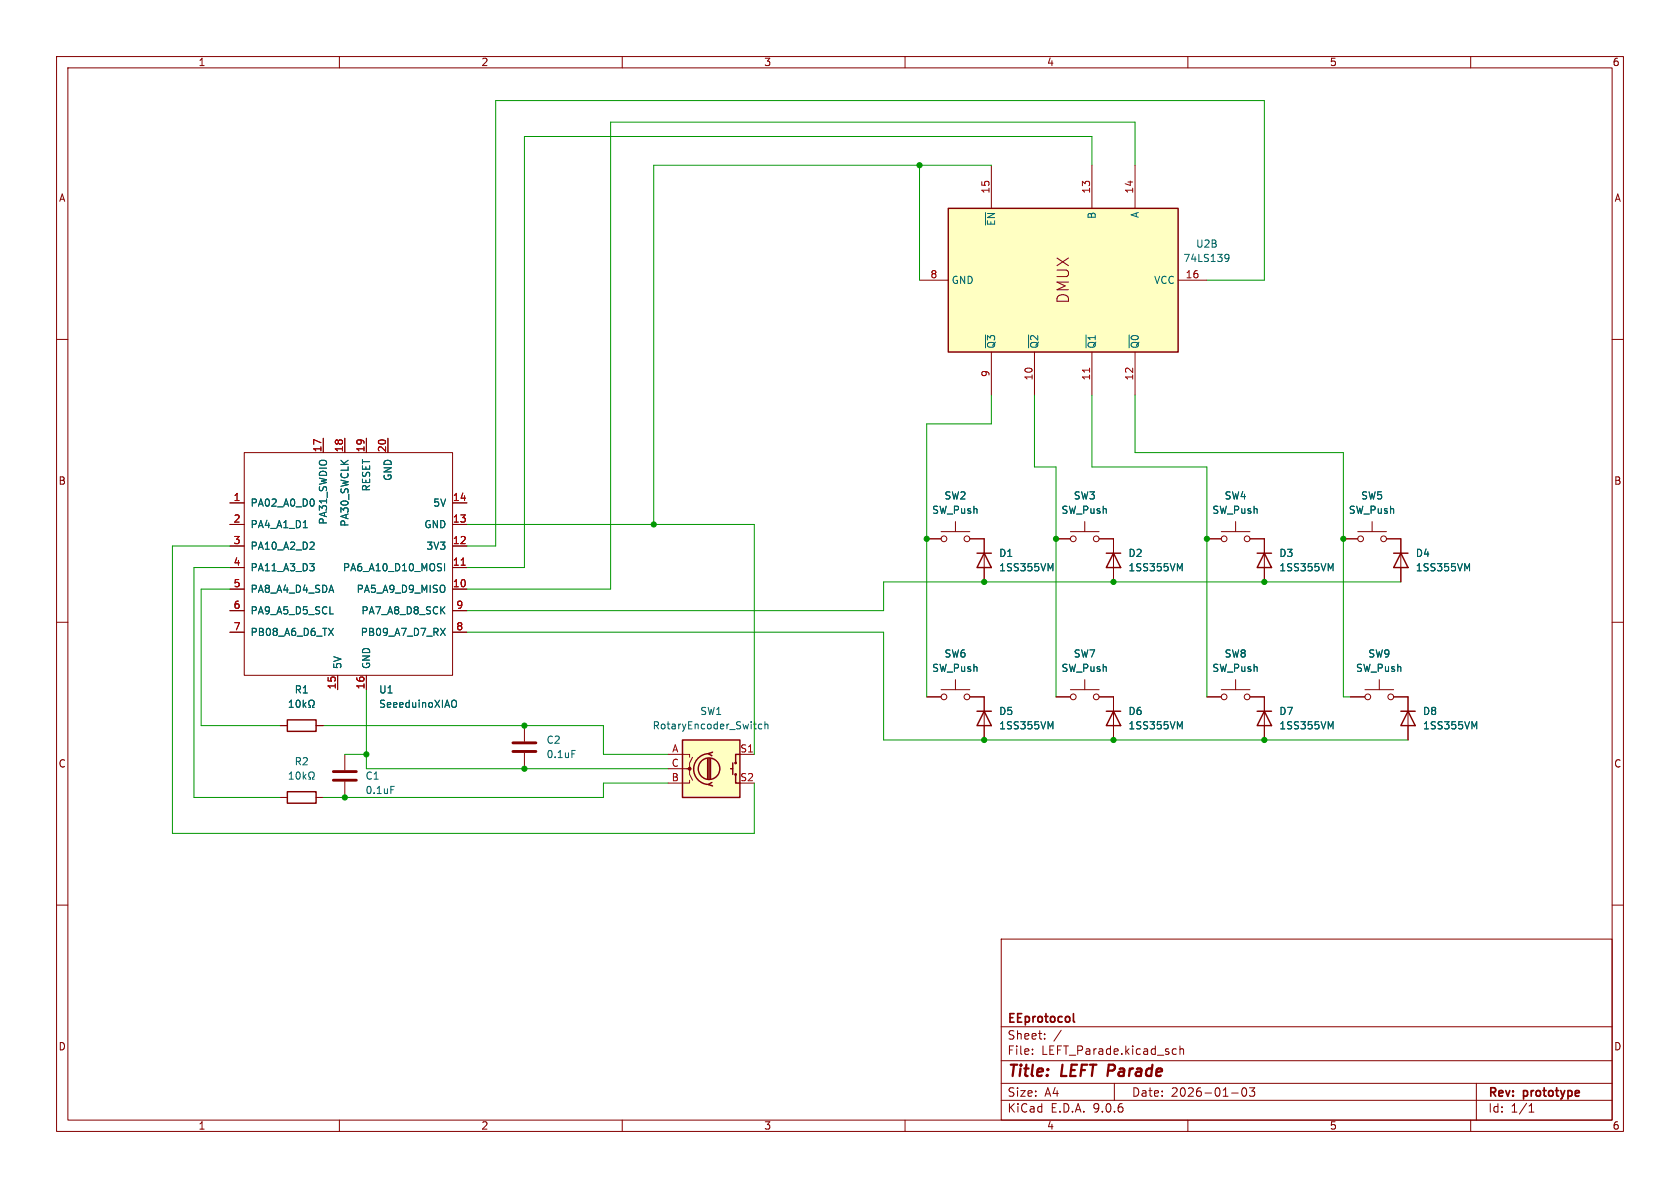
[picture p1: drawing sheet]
<svg xmlns="http://www.w3.org/2000/svg" width="297mm" height="210mm" viewBox="0 0 297 210" stroke-linecap="round" stroke-linejoin="round" font-family="sans-serif">
<g fill="none" stroke="#840000" stroke-width=".18">
<path d="M10 10h277v190h-277zM12 12h273v186h-273zM60 10v2M110 10v2M160 10v2M210 10v2M260 10v2M10 60h2M285 60h2M223.5 95.3v7.6M10 110h2M285 110h2"/>
<path d="M61 133.4v2.7M61 138.2v2.8M174 123.2v7.6M10 160h2M177 166h108v32h-108zM285 160h2M60 198v2M110 198v2M160 198v2M177 194.5h108M177 191.5h108M177 187.5h108"/>
<path d="M177 181.5h108M182.5 186.3v.1M182.5 185.5v.1M184.7 183.6v.1M184.7 182.8v.1M187.6 182.1l-1.3 2M197 191.5v3M207.5 185.4l.5 .1M208 186.3l-.5 .1M208.6 185.5l.2-.1 .4 .1v.9M208.6 184.9v1.5M210 198v2"/>
<path d="M217.7 193.2h1.2M219.7 192.4l.2-.1a.81 .81 0 0 1 .6 .6 .81 .81 0 0 1-.3 .8l-.2 .1a.81 .81 0 0 1-.3-1.4zM220.9 192.3h.9l-.5 .6 .4 .1v.7l-.2 .1h-.4l-.2-.1M260 198v2M261 191.5v6.5M270.3 196.6h.9M270.5 195.5h-.2M270.7 195.1v1.5"/>
</g>
<path d="M189.8 179.2v1.3l.2 .2" fill="none" stroke="#840000" stroke-width=".3"/>
<path d="M222.2 97.8h2.6M223.5 97.8l1.3 2.5h-2.6zM172.7 125.7h2.6M174 125.7l1.3 2.6h-2.6z" fill="none" stroke="#840000" stroke-width=".25"/>
<path d="M235.2 100.5l.5-.9v1.3M69.1 139h.6M185.7 128.5l.4-.9v1.2" fill="none" stroke="#006464" stroke-width=".18"/>
<path d="M58.9 136.4h4.1M58.9 137.9h4.1" fill="none" stroke="#840000" stroke-width=".51"/>
<path d="M120.6 130.8h10.2v10.2h-10.2z" fill="#ffffc2"/>
<g fill="none" stroke="#840000" stroke-width=".25">
<path d="M50.8 127.3h5.1v2h-5.1zM50.8 140h5.1v2h-5.1zM120.6 130.8h10.2v10.2h-10.2zM125.1 134.1v3.6M125.3 133.2a2.73 2.73 0 0 0-2.7 2.8 2.73 2.73 0 0 0 2.7 2.7M125.3 134.1v3.6M125.6 134.1v3.6M125.9 138.3l-.7 .4 .8 .2M126 133l-.8 .2 .7 .4M129.2 135.9h.3M129.5 134.9v2M130 136.9v1.5h.8"/>
<path d="M130.8 133.4h-.8v1.5"/>
<circle cx="125.3" cy="135.9" r="1.9"/>
<circle cx="130" cy="134.9" r=".13"/>
<circle cx="130" cy="136.9" r=".13"/>
</g>
<g fill="none" stroke="#840000" stroke-width=".18">
<path d="M57.1 77.5v2.5M61 77.5v2.5M64.8 77.5v2.5M68.6 77.5v2.5M40.6 88.9h2.6M40.6 92.7h2.6M40.6 96.5h2.6M43.2 80h36.8v39.4h-36.8zM80 88.9h2.5M80 92.7h2.5M80 96.5h2.5M163.8 95.3h2.6"/>
<path d="M166.4 94h5M168.9 92.2v1.8M171.4 95.3h2.6M186.7 95.3h2.5M189.2 94h5.1M191.8 92.2v1.8M194.3 95.3h2.5M237.5 95.3h2.5M240 94h5.1M242.6 92.2v1.8M245.1 95.3h2.5M40.6 100.3h2.6"/>
<path d="M40.6 104.1h2.6M40.6 108h2.6M40.6 111.8h2.6M59.7 119.4v2.5M64.8 119.4v2.5M80 100.3h2.5M80 104.1h2.5M80 108h2.5M80 111.8h2.5M49.5 128.3h1.3M55.9 128.3h1.2M92.7 128.3v2.8"/>
<path d="M92.7 133.1v2.8M118.1 133.4h3.8v.5M118.1 135.9h3.8v1l.5 1M121.9 137.9v.5h-3.8M122.4 133.9l-.5 1v1h-.5M130.8 133.4h2.5M163.8 123.2h2.6M166.4 121.9h5M168.9 120.1v1.8M171.4 123.2h2.6M49.5 141h1.3M55.9 141h1.2"/>
<circle cx="166.9" cy="95.3" r=".51"/>
<circle cx="170.9" cy="95.3" r=".51"/>
<circle cx="189.7" cy="95.3" r=".51"/>
<circle cx="193.8" cy="95.3" r=".51"/>
<circle cx="240.5" cy="95.3" r=".51"/>
<circle cx="244.6" cy="95.3" r=".51"/>
<circle cx="166.9" cy="123.2" r=".51"/>
<circle cx="170.9" cy="123.2" r=".51"/>
</g>
<circle cx="121.9" cy="135.9" r=".25" fill="#840000" stroke="#840000" stroke-width=".18"/>
<g fill="none" stroke="#006464" stroke-width=".18">
<path d="M53.6 93.3h.7M54.8 99.6h.7l-.4 .5M55.4 88.3l.1 .4-.1 .7M55.4 95.9l.1 .2v.3l-.7 .7h.7M78.6 99.6v1.3M55.4 100.2l.1 .2-.1 .4M58.1 111.1l.8 1.2M58.9 111.1l-.8 1.2M77.9 111.1l.8 1.2M78.7 111.1l-.8 1.2M51.1 125h.8M51.1 124.1l.4-.3v1.2"/>
<path d="M51.1 136.8l.4-.3v1.2M51.1 137.7h.8M52.5 123.9l.1-.1a.68 .68 0 0 1 .5 .6 .68 .68 0 0 1-.5 .6l-.1-.1-.2-.3zM52.5 136.6l.1-.1a.68 .68 0 0 1 .5 .6 .68 .68 0 0 1-.5 .6l-.1-.1-.2-.3zM53.6 123.8v1.2M53.6 136.5v1.2M53.7 124.6l.4 .4M53.7 137.3l.4 .4M54.1 124.2l-.5 .5M54.1 136.9l-.5 .5M54.6 125h.3v-.2a.54 .54 0 0 1-.3-.7 .54 .54 0 0 1 .8-.3 .58 .58 0 0 1-.2 1v.2h.3M54.6 137.7h.3v-.2a.54 .54 0 0 1-.3-.7 .54 .54 0 0 1 .8-.3 .58 .58 0 0 1-.2 1v.2h.3"/>
<path d="M80.1 123.8a.43 .43 0 0 1 .6 .4v.4a.43 .43 0 0 1-.6 .4M101.1 132.7h.6M134.7 128.1l-.4-.1-.2 .2 .1 .6h.5M135.2 128.1l.2-.1 .3 .1 .1 .7M135.2 127.6v1.2"/>
</g>
<path d="M90.7 131.3h4M90.7 132.8h4" fill="none" stroke="#840000" stroke-width=".51"/>
<path d="M81.5 99.9h.7" fill="none" stroke="#a90000" stroke-width=".18"/>
<path d="M167.6 36.8h40.7v25.4h-40.7z" fill="#ffffc2"/>
<g fill="none" stroke="#840000" stroke-width=".25">
<path d="M167.6 36.8h40.7v25.4h-40.7zM172.7 97.8h2.6M174 97.8l1.3 2.5h-2.6zM195.6 97.8h2.5M196.8 97.8l1.3 2.5h-2.5zM246.4 97.8h2.5M247.6 97.8l1.3 2.5h-2.5zM195.6 125.7h2.5M196.8 125.7l1.3 2.6h-2.5zM222.2 125.7h2.6M223.5 125.7l1.3 2.6h-2.6zM247.6 125.7h2.6"/>
<path d="M248.9 125.7l1.3 2.6h-2.6z"/>
</g>
<g fill="none" stroke="#840000" stroke-width=".18">
<path d="M175.3 29.2v7.6M193 29.2v7.6M200.7 29.2v7.6M162.6 49.5h5M208.3 49.5h5.1M57.1 77.5v2.5M61 77.5v2.5M64.8 77.5v2.5M68.6 77.5v2.5M175.3 62.2v7.7M182.9 62.2v7.7M193 62.2v7.7"/>
<path d="M200.7 62.2v7.7M40.6 88.9h2.6M40.6 92.7h2.6M40.6 96.5h2.6M80 88.9h2.5M80 92.7h2.5M80 96.5h2.5M163.8 95.3h2.6M171.4 95.3h2.6v7.6M186.7 95.3h2.5M194.3 95.3h2.5v7.6M213.4 95.3h2.5"/>
<path d="M215.9 94h5.1M218.4 92.2v1.8M221 95.3h2.5v2.5M237.5 95.3h2.5M245.1 95.3h2.5v7.6M40.6 100.3h2.6M40.6 104.1h2.6M40.6 108h2.6M40.6 111.8h2.6M59.7 119.4v2.5M64.8 119.4v2.5M80 100.3h2.5"/>
<path d="M80 104.1h2.5M80 108h2.5M80 111.8h2.5M223.5 100.3v2.6M49.5 128.3h1.3M55.9 128.3h1.2M163.8 123.2h2.6M171.4 123.2h2.6v2.5M174 128.3v2.5M186.7 123.2h2.5M189.2 121.9h5.1M191.8 120.1v1.8"/>
<path d="M194.3 123.2h2.5v7.6M213.4 123.2h2.5M215.9 121.9h5.1M218.4 120.1v1.8M221 123.2h2.5v7.6M238.8 123.2h2.5M241.3 121.9h5.1M243.8 120.1v1.8M246.4 123.2h2.5v7.6"/>
<circle cx="216.4" cy="95.3" r=".51"/>
<circle cx="220.5" cy="95.3" r=".51"/>
<circle cx="189.7" cy="123.2" r=".51"/>
<circle cx="193.8" cy="123.2" r=".51"/>
<circle cx="216.4" cy="123.2" r=".51"/>
<circle cx="220.5" cy="123.2" r=".51"/>
<circle cx="241.8" cy="123.2" r=".51"/>
<circle cx="245.9" cy="123.2" r=".51"/>
</g>
<g fill="none" stroke="#006464" stroke-width=".18">
<path d="M174.2 37.6v2.2M216.7 45h.3l.2 .1a.84 .84 0 0 1-.3 1.1h-.2M217.3 45.5l-.3 .2h-.3M53.6 93.3h.7M54.8 99.6h.7l-.4 .5M55.4 88.3l.1 .4-.1 .7M55.4 95.9l.1 .2v.3l-.7 .7h.7M78.6 99.6v1.3M55.4 100.2l.1 .2-.1 .4M58.1 111.1l.8 1.2M58.9 111.1l-.8 1.2M77.9 111.1l.8 1.2"/>
<path d="M78.7 111.1l-.8 1.2M185.7 100.5l.4-.9v1.3M208.6 100.5l.4-.9v1.3M235.2 100.5l.5-.9v1.3M259.4 100.5l.4-.9v1.3M51.1 125h.8M51.1 124.1l.4-.3v1.2M52.5 123.9l.1-.1a.68 .68 0 0 1 .5 .6 .68 .68 0 0 1-.5 .6l-.1-.1-.2-.3zM53.6 123.8v1.2M53.7 124.6l.4 .4M54.1 124.2l-.5 .5M54.6 125h.3v-.2a.54 .54 0 0 1-.3-.7 .54 .54 0 0 1 .8-.3 .58 .58 0 0 1-.2 1v.2h.3"/>
<path d="M80.1 123.8a.43 .43 0 0 1 .6 .4v.4a.43 .43 0 0 1-.6 .4M185.7 128.5l.4-.9v1.2M208.6 128.5l.4-.9v1.2M235.2 128.5l.5-.9v1.2M260.6 128.5l.5-.9v1.2"/>
</g>
<path d="M192.6 65.1v.7M81.5 99.9h.7" fill="none" stroke="#a90000" stroke-width=".18"/>
<g fill="none" stroke="#009600" stroke-width=".18">
<path d="M162.6 29.2v20.3M175.3 29.2h-59.7v63.5M193 29.2v-5.1h-100.3v76.2h-10.2M200.7 29.2v-7.6h-92.8v82.5h-25.4M213.4 49.5h10.1v-31.7h-135.9v78.7h-5.1M175.3 69.9v5h-11.5v48.3M182.9 69.9v12.7h3.8v40.6M193 69.9v12.7h20.4v40.6M200.7 69.9v10.1h36.8v43.2h1.3M40.6 96.5h-10.1v50.8h102.8v-8.9M82.5 92.7h50.8v40.7M40.6 104.1h-5v24.2h13.9"/>
<path d="M40.6 100.3h-6.3v40.7h15.2M82.5 111.8h73.7v19h92.7M247.6 102.9h-91.4v5.1h-73.7M57.1 128.3h49.6v5.1h11.4M61 133.4h3.8M64.8 121.9v14h53.3M118.1 138.4h-11.4v2.6h-49.6"/>
</g>
<g fill="#009600" stroke="#009600" stroke-width=".18">
<circle cx="237.5" cy="95.3" r=".46"/>
<circle cx="223.5" cy="130.8" r=".46"/>
<circle cx="196.8" cy="130.8" r=".46"/>
<circle cx="196.8" cy="102.9" r=".46"/>
<circle cx="223.5" cy="102.9" r=".46"/>
<circle cx="213.4" cy="95.3" r=".46"/>
<circle cx="61" cy="141" r=".46"/>
<circle cx="163.8" cy="95.3" r=".46"/>
<circle cx="92.7" cy="128.3" r=".46"/>
<circle cx="64.8" cy="133.4" r=".46"/>
<circle cx="92.7" cy="135.9" r=".46"/>
<circle cx="115.6" cy="92.7" r=".46"/>
<circle cx="162.6" cy="29.2" r=".46"/>
<circle cx="174" cy="130.8" r=".46"/>
<circle cx="174" cy="102.9" r=".46"/>
<circle cx="186.7" cy="95.3" r=".46"/>
</g>
<g font-size="2.8" fill="#840000">
<text x="189.2" y="53.8" transform="rotate(-90 189.2 53.8)">DMUX</text>
<text x="178" y="190.9">Title:</text>
<text x="187.7" y="190.9">LEFT Parade</text>
</g>
<g font-size="2.1" fill="#840000">
<text x="178" y="184">Sheet:</text>
<text x="178" y="181.2">EEprotocol</text>
<text x="178" y="186.7">File:</text>
<text x="184.1" y="186.7">LEFT_Parade.kicad_sch</text>
<text x="178" y="196.9">KiCad</text>
<text x="178" y="194.1">Size:</text>
<text x="184.7" y="194.1">A4</text>
<text x="185.7" y="196.9">E.D.A.</text>
<text x="193.3" y="196.9">9.0.6</text>
<text x="200" y="194.1">Date:</text>
<text x="207" y="194.1">2026-01-03</text>
<text x="263" y="194.3">Rev:</text>
<text x="263" y="196.9">Id:</text>
<text x="267.1" y="196.9">1/1</text>
<text x="269.4" y="194.3">prototype</text>
</g>
<g font-size="1.8" fill="#840000">
<text x="35" y="11.9">1</text>
<text x="85" y="11.9">2</text>
<text x="135" y="11.9">3</text>
<text x="185" y="11.9">4</text>
<text x="235" y="11.9">5</text>
<text x="285" y="11.9">6</text>
<text x="10.3" y="35.9">A</text>
<text x="285.3" y="35.9">A</text>
<text x="10.3" y="85.9">B</text>
<text x="285.3" y="85.9">B</text>
<text x="10.3" y="135.9">C</text>
<text x="285.3" y="135.9">C</text>
<text x="10.3" y="185.9">D</text>
<text x="285.3" y="185.9">D</text>
<text x="35" y="199.9">1</text>
<text x="85" y="199.9">2</text>
<text x="135" y="199.9">3</text>
<text x="185" y="199.9">4</text>
<text x="235" y="199.9">5</text>
<text x="285" y="199.9">6</text>
</g>
<g font-size="1.8" fill="#a90000">
<text x="175" y="34.3" transform="rotate(-90 175 34.3)">15</text>
<text x="192.8" y="34.3" transform="rotate(-90 192.8 34.3)">13</text>
<text x="200.4" y="34.3" transform="rotate(-90 200.4 34.3)">14</text>
<text x="164.4" y="49.3">8</text>
<text x="209.5" y="49.3">16</text>
<text x="175" y="66.7" transform="rotate(-90 175 66.7)">9</text>
<text x="182.6" y="67.4" transform="rotate(-90 182.6 67.4)">10</text>
<text x="192.8" y="67.4" transform="rotate(-90 192.8 67.4)">11</text>
<text x="200.4" y="67.4" transform="rotate(-90 200.4 67.4)">12</text>
<text x="56.9" y="80.1" transform="rotate(-90 56.9 80.1)">17</text>
<text x="60.7" y="80.1" transform="rotate(-90 60.7 80.1)">18</text>
<text x="64.5" y="80.1" transform="rotate(-90 64.5 80.1)">19</text>
<text x="68.3" y="80.1" transform="rotate(-90 68.3 80.1)">20</text>
<text x="41.2" y="88.6">1</text>
<text x="80" y="88.6">14</text>
<text x="41.2" y="92.5">2</text>
<text x="80" y="92.5">13</text>
<text x="41.2" y="96.3">3</text>
<text x="41.2" y="100.1">4</text>
<text x="80" y="96.3">12</text>
<text x="80" y="100.1">11</text>
<text x="41.2" y="103.9">5</text>
<text x="41.2" y="107.7">6</text>
<text x="80" y="103.9">10</text>
<text x="80.6" y="107.7">9</text>
<text x="41.2" y="111.5">7</text>
<text x="80.6" y="111.5">8</text>
<text x="59.4" y="122" transform="rotate(-90 59.4 122)">15</text>
<text x="64.5" y="122" transform="rotate(-90 64.5 122)">16</text>
<text x="118.6" y="135.6">C</text>
<text x="118.7" y="133.1">A</text>
<text x="130.8" y="133.1">S1</text>
<text x="118.6" y="138.2">B</text>
<text x="130.8" y="138.2">S2</text>
</g>
<g font-size="1.8" fill="#006464">
<text x="176.1" y="40" transform="rotate(-90 176.1 40)">~{EN}</text>
<text x="193.9" y="38.8" transform="rotate(-90 193.9 38.8)">B</text>
<text x="201.5" y="38.6" transform="rotate(-90 201.5 38.6)">A</text>
<text x="209.1" y="46.5">74LS139</text>
<text x="211.4" y="44">U2B</text>
<text x="168.1" y="50.4">GND</text>
<text x="203.9" y="50.4">VCC</text>
<text x="176.1" y="61.7" transform="rotate(-90 176.1 61.7)">~{Q3}</text>
<text x="183.7" y="61.7" transform="rotate(-90 183.7 61.7)">~{Q2}</text>
<text x="193.9" y="61.7" transform="rotate(-90 193.9 61.7)">~{Q1}</text>
<text x="201.5" y="61.7" transform="rotate(-90 201.5 61.7)">~{Q0}</text>
<text x="44.2" y="89.8">PA02_A0_D0</text>
<text x="65.6" y="87" transform="rotate(-90 65.6 87)">RESET</text>
<text x="69.4" y="85.1" transform="rotate(-90 69.4 85.1)">GND</text>
<text x="76.5" y="89.8">5V</text>
<text x="166.9" y="88.5">SW2</text>
<text x="189.7" y="88.5">SW3</text>
<text x="216.4" y="88.5">SW4</text>
<text x="240.5" y="88.5">SW5</text>
<text x="44.2" y="93.6">PA4_A1_D1</text>
<text x="58" y="92.8" transform="rotate(-90 58 92.8)">PA31_SWDIO</text>
<text x="61.8" y="93.2" transform="rotate(-90 61.8 93.2)">PA30_SWCLK</text>
<text x="74.9" y="93.6">GND</text>
<text x="164.7" y="91">SW_Push</text>
<text x="187.6" y="91">SW_Push</text>
<text x="214.2" y="91">SW_Push</text>
<text x="238.4" y="91">SW_Push</text>
<text x="44.2" y="97.4">PA10_A2_D2</text>
<text x="44.2" y="101.2">PA11_A3_D3</text>
<text x="60.5" y="101.2">PA6_A10_D10_MOSI</text>
<text x="75.3" y="97.4">3V3</text>
<text x="176.5" y="98.7">D1</text>
<text x="176.5" y="101.2">1SS355VM</text>
<text x="199.4" y="98.7">D2</text>
<text x="199.4" y="101.2">1SS355VM</text>
<text x="226.1" y="98.7">D3</text>
<text x="226.1" y="101.2">1SS355VM</text>
<text x="250.2" y="98.7">D4</text>
<text x="250.2" y="101.2">1SS355VM</text>
<text x="44.2" y="105">PA8_A4_D4_SDA</text>
<text x="62.9" y="105">PA5_A9_D9_MISO</text>
<text x="44.2" y="108.8">PA9_A5_D5_SCL</text>
<text x="44.2" y="112.6">PB08_A6_D6_TX</text>
<text x="63.7" y="112.6">PB09_A7_D7_RX</text>
<text x="63.8" y="108.8">PA7_A8_D8_SCK</text>
<text x="60.6" y="118.4" transform="rotate(-90 60.6 118.4)">5V</text>
<text x="65.6" y="118.4" transform="rotate(-90 65.6 118.4)">GND</text>
<text x="164.7" y="119">SW_Push</text>
<text x="166.9" y="116.4">SW6</text>
<text x="187.6" y="119">SW_Push</text>
<text x="189.7" y="116.4">SW7</text>
<text x="214.2" y="119">SW_Push</text>
<text x="216.4" y="116.4">SW8</text>
<text x="239.6" y="119">SW_Push</text>
<text x="241.8" y="116.4">SW9</text>
<text x="52" y="122.8">R1</text>
<text x="66.9" y="125.3">SeeeduinoXIAO</text>
<text x="66.9" y="122.8">U1</text>
<text x="96.5" y="131.7">C2</text>
<text x="115.3" y="129.1">RotaryEncoder_Switch</text>
<text x="123.7" y="126.6">SW1</text>
<text x="176.5" y="126.6">D5</text>
<text x="176.5" y="129.1">1SS355VM</text>
<text x="199.4" y="126.6">D6</text>
<text x="199.4" y="129.1">1SS355VM</text>
<text x="226.1" y="126.6">D7</text>
<text x="226.1" y="129.1">1SS355VM</text>
<text x="251.5" y="126.6">D8</text>
<text x="251.5" y="129.1">1SS355VM</text>
<text x="52" y="135.5">R2</text>
<text x="96.5" y="134.2">0.1uF</text>
<text x="64.5" y="138">C1</text>
<text x="64.5" y="140.6">0.1uF</text>
</g>
</svg>
